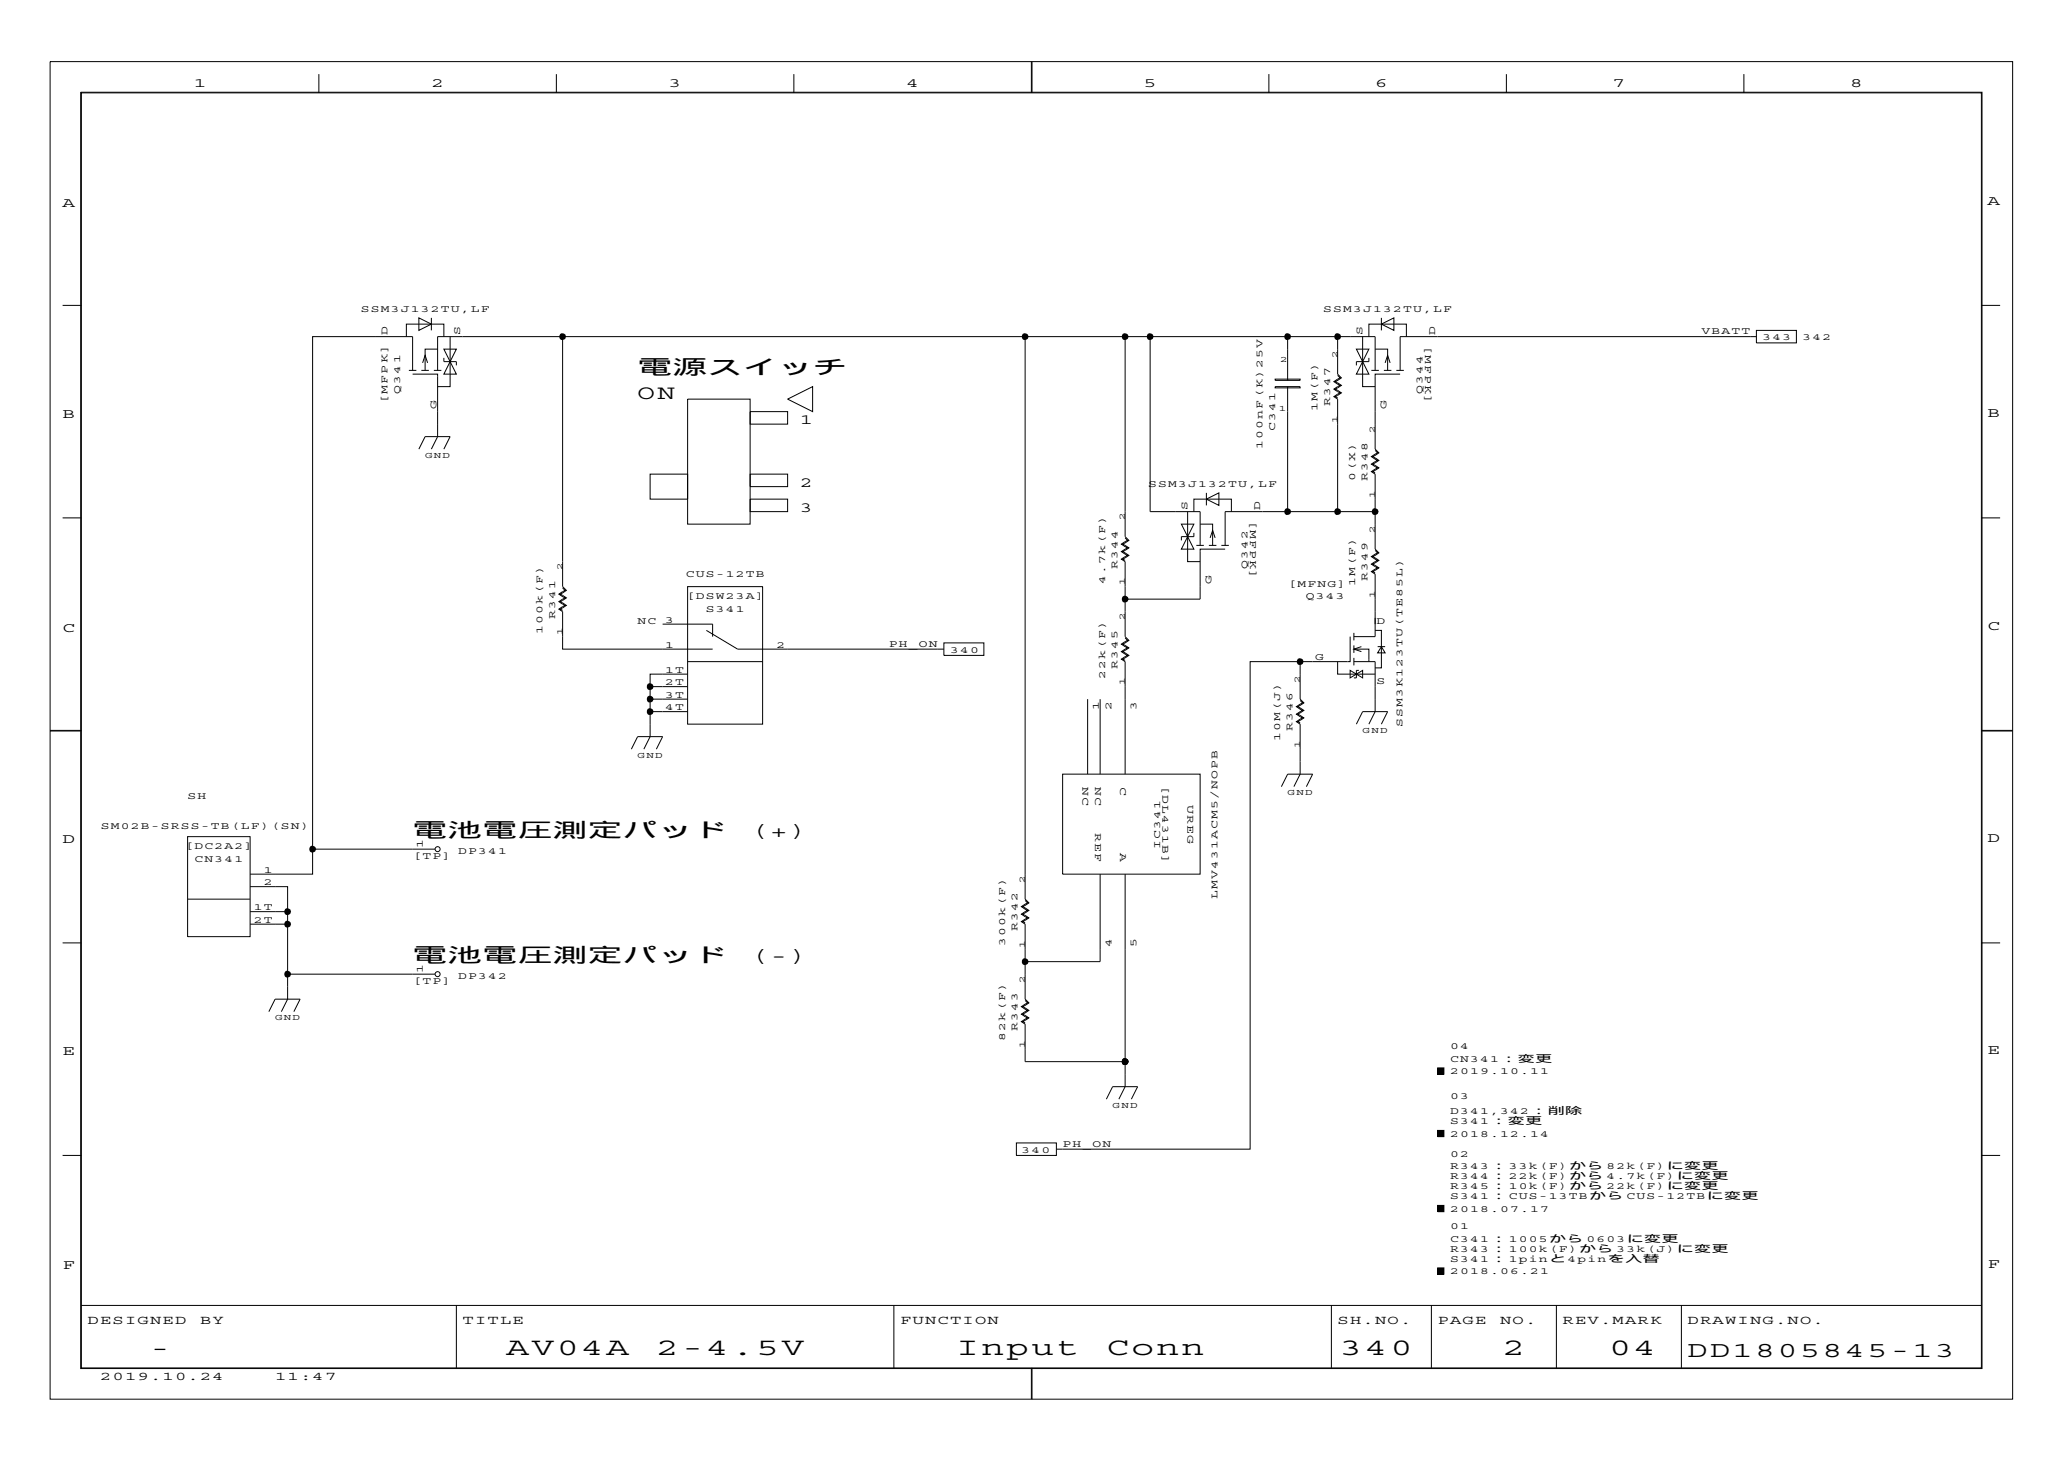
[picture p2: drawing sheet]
<svg xmlns="http://www.w3.org/2000/svg" width="297mm" height="210mm" viewBox="0 0 297 210" stroke-linecap="round" stroke-linejoin="round" font-family="sans-serif">
<g fill="none" stroke="#000" stroke-width=".14">
<path d="M7.2 8.9h282v192.1h-282zM11.6 13.3h273.2v183.3h-273.2zM11.7 13.3h273v183.2h-273zM45.8 10.6v2.7M79.9 10.6v2.7M114.1 10.6v2.7M148.2 8.9v4.4M148.3 8.9v4.4M182.3 10.6v2.7M216.4 10.6v2.7M250.6 10.6v2.7M9 43.9h2.7"/>
<path d="M58.4 48.4v-1.8h5.4v1.8M58.7 53.2h1.1M59.3 53.2v-4.8h-14.4v77.2h-9M59.3 53.8h3.6v8.9l-.9 1.8M60.2 45.7l1.8 .9-1.8 .9zM60.5 53.2h1.1M60.7 52.1l.4-1 .3 1M62 45.7v1.8M62.3 53.2h1.1M62.9 50.2h-1.8v3M63.8 50.2h1.8l-.9 1.8zM63.8 51.4v.6h1.8v.5"/>
<path d="M64.7 48.4v7.1h-1.8M64.7 52l.9 1.8h-1.8zM80.8 48.4h-17.9v4.8M98.8 57.3h9v18h-9zM107.8 59.1h5.4v1.8h-5.4zM113.2 57.3l3.6-1.8v3.6zM147.3 48.4v80.8l.5 .5-.9 .6 .9 .5-.9 .5 .9 .6-.9 .5 .4 .2M161.7 48.4v28.7l.5 .5-.9 .6 .9 .5-.9 .6 .9 .5-.9 .5 .4 .2M165.2 48.4v25.1h7.2v4.9M183.2 55.5h3.6v.2h-3.6zM183.2 54.5h3.6v.1h-3.6zM185 48.4v6.2"/>
<path d="M185 55.5v18M192.2 48.4v5.4M192.2 56.3l.3 .1-.9 .6 .6 .3M192.2 56.1l.5 .3-.9 .6 .4 .2M192.2 54.5l-.6 .3 .9 .6-.9 .5 .6 .4M192.2 53.8l.5 .5-.9 .5 .9 .6-.9 .5 .4 .2M192.2 53.9l.3 .4-.3 .2M192.2 57.3v16.2M194.9 50.2h1.8l-.9 1.8zM195.8 52l.9 1.8h-1.8zM195.8 48.4v7.1h1.8M196.7 51.4v.6h-1.8v.5"/>
<path d="M196.7 48.4v-1.8h5.4v1.8M197 53.2h1.1M197.6 50.2h1.8v3M197.6 53.2v-4.8h-116.8v35.9l.6 .5-.9 .6 .9 .5-.9 .5 .9 .6-.9 .5 .3 .2M198.5 45.7v1.8M198.5 46.6l1.8-.9v1.8zM198.8 53.2h1.1M199 52.1l.4-1 .3 1M200.6 53.2h1.1M201.2 53.8h-3.6v10.7M251.4 48.4h-50.2v4.8M251.5 48.4h.8"/>
<path d="M252.3 47.5h5.8v1.8h-5.8zM284.7 43.9h2.7M9 74.4h2.7M60.2 64.5l.9-1.8h3.6l-.9 1.8M93.4 68.1h5.4v3.6h-5.4zM107.8 68.1h5.4v1.8h-5.4zM107.8 71.7h5.4v1.8h-5.4zM161.7 77.3l.3 .3-.9 .6 .9 .5-.9 .6 .9 .5-.9 .5 .6 .4v10.8l.5 .5-.9 .5 .9 .6-.9 .5 .9 .6-.9 .5 .4 .2M169.7 75.3h1.8l-.9 1.8zM170.6 77.1l.9 1.8h-1.8zM170.6 73.5v7.2h1.8M171.5 73.5v-1.8h5.4v1.8"/>
<path d="M171.5 76.6v.5h-1.8v.5M171.9 78.4h1.1M172.4 75.3h1.8v3.1M173.3 71.7l1.8-.9v1.8zM173.3 70.8v1.8M173.7 78.4h1.1M173.9 77.3l.3-1.1 .4 1.1M175.5 78.4h1.1M176 78.9h-3.6v7.2h-10.7M197.6 73.5h-21.6v4.9M197.6 79.6l-.6 .4 .9 .5-.9 .5 .9 .6-.9 .5 .6 .4v9h-3.1M197.6 67l.3 .2-.9 .6 .6 .3v10.8l.5 .5-.9 .6 .9 .5-.9 .5 .9 .6-.9 .5 .4 .2"/>
<path d="M197.6 79.1l.3 .3-.3 .2M197.6 66.9l.5 .3-.9 .6 .4 .1M197.6 65.2l-.6 .4 .9 .5-.9 .6 .6 .3M197.6 64.5l.5 .6-.9 .5 .9 .5-.9 .6 .4 .2M197.6 64.7l.3 .4-.3 .1M284.7 74.4h2.7M80.8 84.5l.4 .3-.9 .6 .9 .5-.9 .5 .9 .6-.9 .5 .5 .4v5.4h21.6M93.4 98.7h5.4M95.2 89.7h7.2v1.8M98.8 96.9h-5.4v8.9l-.9 1.8M98.8 84.3h10.8v19.7h-10.8zM98.8 95.1h10.8"/>
<path d="M101.5 90.6l4.5 2.7h29.6M135.6 92.4h5.8v1.8h-5.8zM161.7 91.6l.3 .4-.9 .5 .9 .6-.9 .5 .9 .6-.9 .5 .6 .4v16.1M186.8 95.1v5.3l.5 .6-.9 .5 .9 .6-.9 .5 .9 .5-.9 .6 .4 .2M192.2 95.1v1.8h5.4M194 96.3l.9 .6-.9 .5zM194 91.5v3.6h-14.4v70h-27.8M194.5 93.3h2.2v1.8M194.5 90.9v1.1M194.5 92.7v1.1M194.5 94.5v1.1M194.5 95.1h3.1v7.1l-.9 1.8"/>
<path d="M194.9 96.9l.9-.6v1.1zM195.2 96.3h-.3v1.1h-.4M195.6 92.9l-1.1 .4 1.1 .3M197.6 90.6h.9v5.4h-.9M197.9 92.9h1.1M198.5 92.9l.5 .9h-1.1zM7.2 105h4.5M7.2 104.9h4.5M90.7 107.6l.9-1.8h3.6l-.9 1.8M93.4 102.2h5.4M93.4 100.4h5.4M152.7 111.2h19.7v14.4h-19.7z"/>
<path d="M156.3 100.4v10.8M158.1 100.4v10.8M184.1 113l.9-1.8h3.6l-.9 1.8M186.8 100.6l.4 .4-.9 .5 .9 .6-.9 .5 .9 .5-.9 .6 .5 .3v7.2l-.9 1.8M194.9 104l.9-1.8h3.6l-.9 1.8M284.7 104.9h4.5M284.7 105h4.5M9 135.5h2.7M27 120.2h8.9v14.4h-8.9zM27 129.2h8.9M35.9 127.4h5.4v16.1l-.9 1.8M35.9 131h5.4"/>
<path d="M35.9 132.8h5.4M41.3 140h21.2M44.9 122h17.6M147.3 129.4l.3 .3-.9 .6 .9 .5-.9 .5 .9 .6-.9 .5 .6 .4v10.7l.5 .6-.9 .5 .9 .6-.9 .5 .9 .5-.9 .6 .4 .2M158.1 125.6v12.6h-10.8M161.7 125.6v30.5l-.9 1.8M284.7 135.5h2.7M38.6 145.3l.9-1.8h3.6l-.9 1.8M147.3 143.7l.3 .4-.9 .5 .9 .6-.9 .5 .9 .5-.9 .6 .6 .3v5.4h14.4M159 157.9l.9-1.8h3.5l-.9 1.8M206.6 153.4h.8v.9h-.8zM9 166h2.7"/>
<path d="M146 164.2h5.8v1.8h-5.8zM206.6 173.2h.8v.9h-.8zM206.6 162.4h.8v.9h-.8zM284.7 166h2.7M11.7 187.6h273M65.6 187.6v8.9M128.4 187.6v8.9M148.2 196.5v4.5M148.3 196.5v4.5M191.3 187.6v8.9M205.7 187.6v8.9M206.6 182.2h.8v.9h-.8z"/>
<path d="M223.6 187.6v8.9M241.6 187.6v8.9"/>
<circle cx="62.9" cy="140" r=".36"/>
<circle cx="62.9" cy="122" r=".36"/>
</g>
<g fill="#000">
<path d="M80.5 47.9h.3l.4 .2 .1 .3-.1 .3-.4 .2-.3-.1-.1-.3v-.3zM147 47.9h.3l.4 .2 .1 .3-.1 .3-.5 .2-.3-.1-.1-.3v-.3zM161.4 47.9h.2l.5 .2v.3l-.1 .3-.4 .2-.3-.1-.1-.3v-.3zM164.9 47.9h.3l.4 .2 .1 .3-.1 .3-.4 .2-.3-.1-.1-.3v-.3zM184.7 47.9h.3l.4 .2 .1 .3-.1 .3-.5 .2-.2-.1-.2-.3v-.3zM191.9 47.9h.3l.4 .2 .1 .3-.1 .3-.5 .2-.3-.1-.1-.3v-.3zM184.7 73.1l.3-.1 .4 .2 .1 .3-.1 .3-.5 .2-.2-.1-.2-.3v-.3zM191.9 73.1l.3-.1 .4 .2 .1 .3-.1 .3-.5 .2-.3-.1-.1-.3v-.3zM197.3 73.1l.3-.1 .4 .2 .1 .3-.2 .3-.4 .2-.3-.1-.1-.3v-.3zM93.1 98.2h.3l.4 .2 .1 .3-.1 .3-.5 .1-.2-.1-.2-.2 .1-.3zM161.4 85.7l.2-.1 .5 .2v.3l-.1 .3-.4 .2-.3-.1-.1-.3v-.3zM186.5 94.6h.3l.4 .2 .1 .3-.1 .3-.5 .1-.2-.1-.2-.2v-.3z"/>
<path d="M93.1 100h.3l.4 .2 .1 .2-.1 .4-.5 .1-.2-.1-.2-.2 .1-.3zM93.1 101.8h.3l.4 .2 .1 .2-.1 .4-.5 .1-.2-.1-.2-.2 .1-.3zM41 130.6l.3-.1 .4 .2 .1 .3-.1 .3-.4 .2-.3-.1-.1-.3v-.3zM41 132.4l.3-.1 .4 .2 .1 .3-.1 .3-.4 .2-.3-.1-.1-.3v-.3zM41 139.5h.3l.4 .2 .1 .3-.1 .3-.4 .1-.3-.1-.1-.2v-.3zM44.6 121.6l.3-.1 .4 .2 .1 .3-.1 .3-.4 .2-.3-.1-.2-.3 .1-.3zM147 137.7h.3l.4 .2 .1 .3-.1 .3-.5 .2-.3-.1-.1-.3v-.3zM161.4 152.1l.2-.1 .5 .2v.3l-.1 .4-.4 .1-.3-.1-.1-.2v-.3zM206.6 153.4h.8v.9h-.8zM206.6 173.2h.8v.9h-.8zM206.6 162.4h.8v.9h-.8zM206.6 182.2h.8v.9h-.8z"/>
</g>
<g font-size="3.6">
<text x="72.8" y="194.7">AV04A</text>
<text x="94.3" y="194.7">2-4.5V</text>
<text x="137.4" y="194.7">Input</text>
<text x="159" y="194.7">Conn</text>
<text x="192.5" y="194.7">340</text>
<text x="215.9" y="194.7">2</text>
<text x="231.2" y="194.7">04</text>
</g>
<g font-size="3.2">
<text x="21.6" y="194.7">-</text>
<text x="242.5" y="194.9">DD1805845-13</text>
</g>
<g font-size="2.9">
<text x="91.6" y="53.8">電源スイッチ</text>
<text x="91.6" y="57.3">ON</text>
<text x="59.3" y="120.2">電池電圧測定パッド</text>
<text x="107.8" y="120.2">(+)</text>
<text x="59.3" y="138.2">電池電圧測定パッド</text>
<text x="107.8" y="138.2">(-)</text>
</g>
<g font-size="2.2">
<text x="115" y="60.9">1</text>
<text x="115" y="69.9">2</text>
<text x="115" y="73.5">3</text>
</g>
<g font-size="2">
<text x="27.9" y="12.4">1</text>
<text x="62" y="12.4">2</text>
<text x="96.1" y="12.4">3</text>
<text x="130.2" y="12.4">4</text>
<text x="164.3" y="12.4">5</text>
<text x="197.6" y="12.4">6</text>
<text x="231.7" y="12.4">7</text>
<text x="265.8" y="12.4">8</text>
<text x="9" y="29.7">A</text>
<text x="285.6" y="29.5">A</text>
<text x="285.6" y="59.9">B</text>
<text x="9" y="60">B</text>
<text x="9" y="90.7">C</text>
<text x="285.6" y="90.6">C</text>
<text x="9" y="121.1">D</text>
<text x="285.6" y="120.9">D</text>
<text x="9" y="151.6">E</text>
<text x="285.6" y="151.5">E</text>
<text x="9" y="182.3">F</text>
<text x="285.6" y="182.2">F</text>
</g>
<g font-size="1.8">
<text x="12.6" y="190.2">DESIGNED</text>
<text x="28.8" y="190.2">BY</text>
<text x="66.5" y="190.2">TITLE</text>
<text x="129.3" y="190.2">FUNCTION</text>
<text x="192.2" y="190.2">SH.NO.</text>
<text x="206.6" y="190.2">PAGE</text>
<text x="215.5" y="190.2">NO.</text>
<text x="224.5" y="190.2">REV.MARK</text>
<text x="242.5" y="190.2">DRAWING.NO.</text>
<text x="14.4" y="198.3">2019.10.24</text>
<text x="39.5" y="198.3">11:47</text>
</g>
<g font-size="1.4">
<text x="51.8" y="44.8">SSM3J132TU,LF</text>
<text x="190.1" y="44.8">SSM3J132TU,LF</text>
<text x="55.7" y="48.2" transform="rotate(-90 55.7 48.2)">D</text>
<text x="66.1" y="48.2" transform="rotate(-90 66.1 48.2)">S</text>
<text x="195.8" y="48.2" transform="rotate(-90 195.8 48.2)">S</text>
<text x="204.8" y="49.5" transform="rotate(90 204.8 49.5)">[MFPK]</text>
<text x="206.2" y="48.2" transform="rotate(-90 206.2 48.2)">D</text>
<text x="244.4" y="48">VBATT</text>
<text x="253.2" y="48.9">343</text>
<text x="259" y="48.9">342</text>
<text x="55.7" y="58" transform="rotate(-90 55.7 58)">[MFPK]</text>
<text x="57.5" y="56.5" transform="rotate(-90 57.5 56.5)">Q341</text>
<text x="62.7" y="58.8" transform="rotate(-90 62.7 58.8)">G</text>
<text x="189.3" y="59" transform="rotate(-90 189.3 59)">1M(F)</text>
<text x="191.1" y="58.3" transform="rotate(-90 191.1 58.3)">R347</text>
<text x="199.2" y="58.8" transform="rotate(-90 199.2 58.8)">G</text>
<text x="204.4" y="56.5" transform="rotate(-90 204.4 56.5)">Q344</text>
<text x="181.4" y="64.4" transform="rotate(-90 181.4 64.4)">100nF(K)25V</text>
<text x="183.2" y="61.9" transform="rotate(-90 183.2 61.9)">C341</text>
<text x="165" y="69.9">SSM3J132TU,LF</text>
<text x="194.7" y="69.1" transform="rotate(-90 194.7 69.1)">0(X)</text>
<text x="196.5" y="69.1" transform="rotate(-90 196.5 69.1)">R348</text>
<text x="170.6" y="73.3" transform="rotate(-90 170.6 73.3)">S</text>
<text x="179.6" y="74.7" transform="rotate(90 179.6 74.7)">[MFPK]</text>
<text x="181" y="73.3" transform="rotate(-90 181 73.3)">D</text>
<text x="98.5" y="82.8">CUS-12TB</text>
<text x="158.8" y="83.8" transform="rotate(-90 158.8 83.8)">4.7k(F)</text>
<text x="160.6" y="81.7" transform="rotate(-90 160.6 81.7)">R344</text>
<text x="174" y="83.9" transform="rotate(-90 174 83.9)">G</text>
<text x="179.3" y="81.7" transform="rotate(-90 179.3 81.7)">Q342</text>
<text x="196.5" y="83.5" transform="rotate(-90 196.5 83.5)">R349</text>
<text x="79.8" y="88.9" transform="rotate(-90 79.8 88.9)">R341</text>
<text x="91.6" y="89.7">NC</text>
<text x="95.6" y="89.5">3</text>
<text x="98.5" y="86.1">[DSW23A]</text>
<text x="101.4" y="87.9">S341</text>
<text x="185" y="84.3">[MFNG]</text>
<text x="187.6" y="86.1">Q343</text>
<text x="194.7" y="84.2" transform="rotate(-90 194.7 84.2)">1M(F)</text>
<text x="197.8" y="89.7">D</text>
<text x="78" y="91" transform="rotate(-90 78 91)">100k(F)</text>
<text x="95.6" y="93.1">1</text>
<text x="111.5" y="93.1">2</text>
<text x="127.7" y="92.9">PH_ON</text>
<text x="136.5" y="93.8">340</text>
<text x="188.9" y="94.9">G</text>
<text x="95.6" y="96.7">1T</text>
<text x="95.6" y="98.5">2T</text>
<text x="95.6" y="100.3">3T</text>
<text x="158.8" y="97.5" transform="rotate(-90 158.8 97.5)">22k(F)</text>
<text x="160.6" y="96" transform="rotate(-90 160.6 96)">R345</text>
<text x="197.8" y="98.3">S</text>
<text x="95.6" y="102.1">4T</text>
<text x="157.9" y="102.1" transform="rotate(-90 157.9 102.1)">1</text>
<text x="159.7" y="102.1" transform="rotate(-90 159.7 102.1)">2</text>
<text x="163.3" y="102.1" transform="rotate(-90 163.3 102.1)">3</text>
<text x="183.9" y="106.5" transform="rotate(-90 183.9 106.5)">10M(J)</text>
<text x="185.7" y="105" transform="rotate(-90 185.7 105)">R346</text>
<text x="201.5" y="104.4" transform="rotate(-90 201.5 104.4)">SSM3K123TU(TE85L)</text>
<text x="155.5" y="113" transform="rotate(90 155.5 113)">NC</text>
<text x="157.3" y="113" transform="rotate(90 157.3 113)">NC</text>
<text x="160.9" y="113" transform="rotate(90 160.9 113)">C</text>
<text x="167" y="112.7" transform="rotate(90 167 112.7)">[DL431B]</text>
<text x="14.5" y="119.1">SM02B-SRSS-TB(LF)(SN)</text>
<text x="27" y="114.8">SH</text>
<text x="157.3" y="119.7" transform="rotate(90 157.3 119.7)">REF</text>
<text x="170.6" y="115.6" transform="rotate(90 170.6 115.6)">UREG</text>
<text x="26.5" y="122">[DC2A2]</text>
<text x="27.9" y="123.8">CN341</text>
<text x="37.9" y="125.4">1</text>
<text x="59.3" y="123.4">[TP]</text>
<text x="60.8" y="121.8" transform="rotate(-90 60.8 121.8)">1</text>
<text x="65.8" y="122.7">DP341</text>
<text x="160.9" y="122.5" transform="rotate(90 160.9 122.5)">A</text>
<text x="166.7" y="121.9" transform="rotate(-90 166.7 121.9)">IC341</text>
<text x="36.5" y="130.8">1T</text>
<text x="37.9" y="127.2">2</text>
<text x="174.9" y="129.1" transform="rotate(-90 174.9 129.1)">LMV431ACM5/NOPB</text>
<text x="36.5" y="132.6">2T</text>
<text x="144.4" y="135.9" transform="rotate(-90 144.4 135.9)">300k(F)</text>
<text x="146.2" y="133.8" transform="rotate(-90 146.2 133.8)">R342</text>
<text x="159.7" y="136" transform="rotate(-90 159.7 136)">4</text>
<text x="163.3" y="136" transform="rotate(-90 163.3 136)">5</text>
<text x="59.3" y="141.4">[TP]</text>
<text x="60.8" y="139.8" transform="rotate(-90 60.8 139.8)">1</text>
<text x="65.8" y="140.7">DP342</text>
<text x="144.4" y="149.6" transform="rotate(-90 144.4 149.6)">82k(F)</text>
<text x="146.2" y="148.1" transform="rotate(-90 146.2 148.1)">R343</text>
<text x="208.3" y="154.3">2019.10.11</text>
<text x="208.3" y="152.5">CN341：変更</text>
<text x="208.3" y="150.7">04</text>
<text x="208.3" y="160.1">D341,342：削除</text>
<text x="208.3" y="161.5">S341：変更</text>
<text x="208.3" y="157.9">03</text>
<text x="146.7" y="165.6">340</text>
<text x="152.7" y="164.7">PH_ON</text>
<text x="208.3" y="168">R343：33k(F)から 82k(F)に変更</text>
<text x="208.3" y="166.2">02</text>
<text x="208.3" y="163.3">2018.12.14</text>
<text x="208.3" y="169.4">R344：22k(F)から 4.7k(F)に変更</text>
<text x="208.3" y="170.8">R345：10k(F)から 22k(F)に変更</text>
<text x="208.3" y="172.3">S341：CUS-13TBから CUS-12TBに変更</text>
<text x="208.3" y="178.4">C341：1005から 0603に変更</text>
<text x="208.3" y="179.8">R343：100k(F)から 33k(J)に変更</text>
<text x="208.3" y="176.6">01</text>
<text x="208.3" y="174.1">2018.07.17</text>
<text x="208.3" y="183.1">2018.06.21</text>
<text x="208.3" y="181.3">S341：1pinと4pinを入替</text>
</g>
<g font-size="1.3">
<text x="183.9" y="52">2</text>
<text x="192.1" y="51.4" transform="rotate(-90 192.1 51.4)">2</text>
<text x="183.7" y="59.1">1</text>
<text x="61.1" y="65.8">GND</text>
<text x="192.1" y="60.8" transform="rotate(-90 192.1 60.8)">1</text>
<text x="197.5" y="62.2" transform="rotate(-90 197.5 62.2)">2</text>
<text x="197.5" y="71.5" transform="rotate(-90 197.5 71.5)">1</text>
<text x="161.6" y="74.8" transform="rotate(-90 161.6 74.8)">2</text>
<text x="197.5" y="76.6" transform="rotate(-90 197.5 76.6)">2</text>
<text x="80.8" y="81.9" transform="rotate(-90 80.8 81.9)">2</text>
<text x="161.6" y="89.1" transform="rotate(-90 161.6 89.1)">2</text>
<text x="161.6" y="84.1" transform="rotate(-90 161.6 84.1)">1</text>
<text x="197.5" y="85.9" transform="rotate(-90 197.5 85.9)">1</text>
<text x="80.8" y="91.3" transform="rotate(-90 80.8 91.3)">1</text>
<text x="161.6" y="98.5" transform="rotate(-90 161.6 98.5)">1</text>
<text x="186.8" y="98.1" transform="rotate(-90 186.8 98.1)">2</text>
<text x="186.8" y="107.5" transform="rotate(-90 186.8 107.5)">1</text>
<text x="195.8" y="105.3">GND</text>
<text x="91.6" y="108.9">GND</text>
<text x="185" y="114.3">GND</text>
<text x="147.2" y="126.8" transform="rotate(-90 147.2 126.8)">2</text>
<text x="147.2" y="136.2" transform="rotate(-90 147.2 136.2)">1</text>
<text x="147.2" y="141.2" transform="rotate(-90 147.2 141.2)">2</text>
<text x="39.5" y="146.6">GND</text>
<text x="147.2" y="150.6" transform="rotate(-90 147.2 150.6)">1</text>
<text x="159.9" y="159.2">GND</text>
</g>
</svg>
